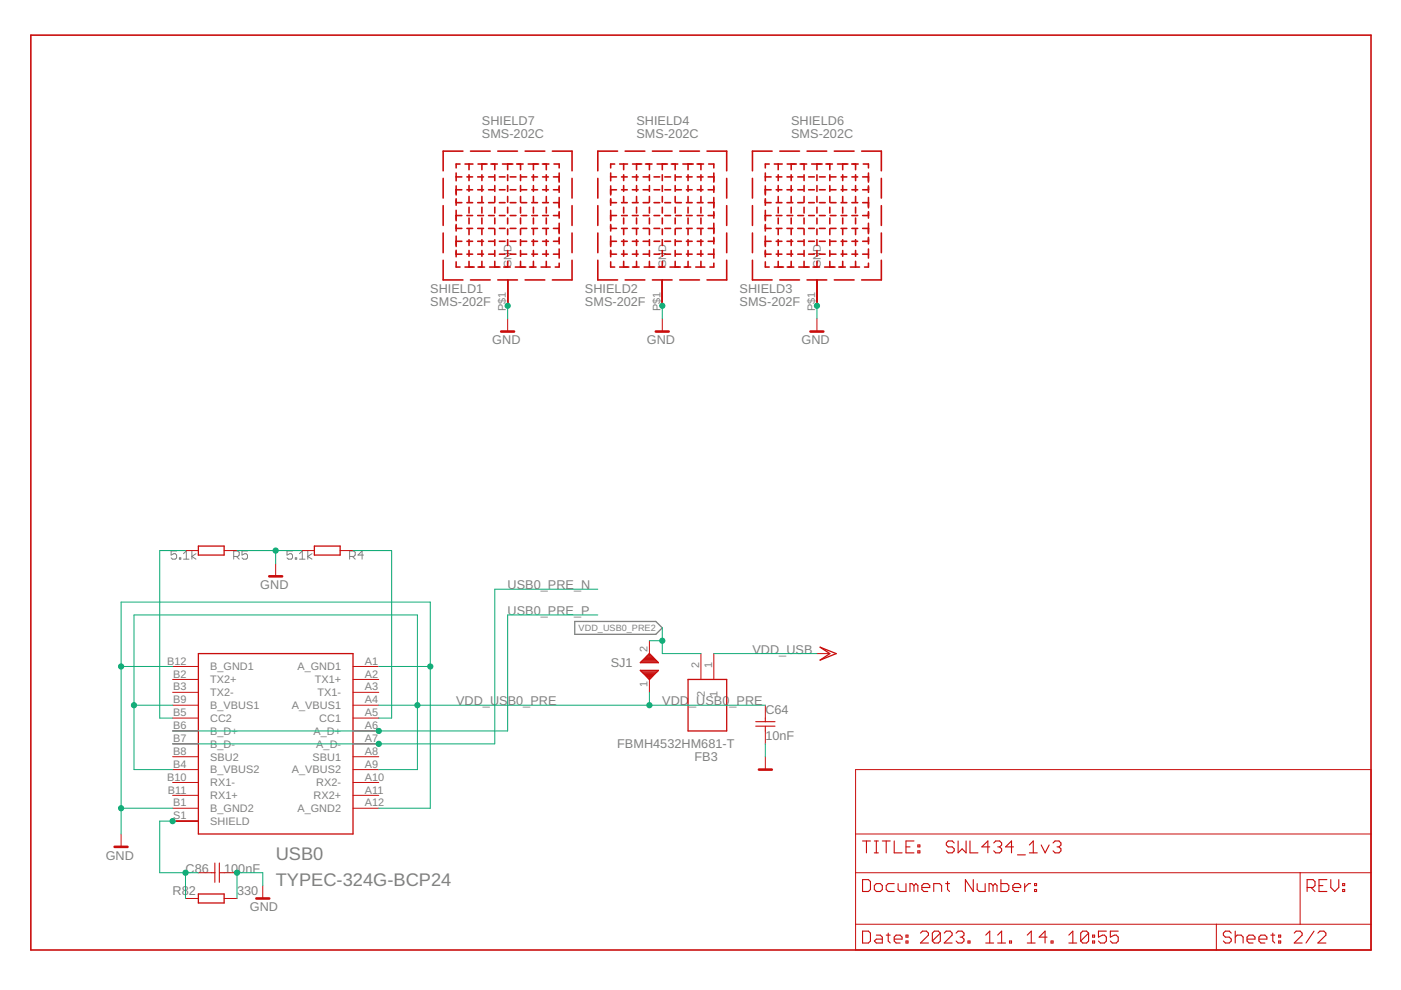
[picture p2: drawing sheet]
<svg xmlns="http://www.w3.org/2000/svg" width="297mm" height="210mm" viewBox="0 0 297 210" stroke-linecap="round" stroke-linejoin="round" font-family="sans-serif">
<g fill="none" stroke="#808080" stroke-width=".21">
<path d="M37.4 116.8h-1.1v.9l.6-.3h.2l.3 .3v.6l-.3 .3h-.5l-.3-.3M38 118.3h.3v.3h-.3zM38.9 118.6h1.2M38.9 117.4l.6-.6v1.8M40.7 116.8v1.8M41.6 117.4l-.9 .6 .9 .6M49.6 118h.8l.3-.3v-.6l-.3-.3h-.8v1.8M50.1 118l.6 .6M52.5 116.8h-1.2v.9l.6-.3h.3l.3 .3v.6l-.3 .3h-.6l-.3-.3M62 116.8h-1.1v.9l.5-.3h.3l.3 .3v.6l-.3 .3h-.5l-.3-.3M62.6 118.3h.3v.3h-.3zM63.5 118.6h1.2"/>
<path d="M63.5 117.4l.6-.6v1.8M65.3 116.8v1.8M66.1 117.4l-.8 .6 .8 .6M74.1 118h.9l.3-.3v-.6l-.3-.3h-.9v1.8M74.7 118l.6 .6M77.1 117.7h-1.2l.9-.9v1.8"/>
</g>
<path d="M121.9 131.8h17.1l1.4 1.3-1.4 1.4h-17.1z" fill="none" stroke="#808080" stroke-width=".28"/>
<g fill="none" stroke="#c90d0c" stroke-width=".34">
<path d="M6.5 7.5h284.2v193.9h-284.2zM94 37.8v4.2M96.7 36.7v1.6M96.7 39.4v1.9M96.7 37.5h1.2M97.5 34.8h-.8v.8M98.1 32h-4.1v4.2M98.6 34.8h1.7M99 37.5h1.2M99.4 34.8v1.2M99.4 37.1v1.2M99.4 39.3v1.3"/>
<path d="M99.8 32h4.1M101.3 37.5h1.2M101.3 34.8h2M102.2 34.8v1.2M102.2 37.1v1.2M102.2 39.3v1.3M103.6 37.5h1.2M104.1 34.8h1.4M104.9 34.8v1.2M104.9 37.1v1.2M104.9 39.3v1.3M105.5 32h4.2"/>
<path d="M105.9 37.5h1.2M106.5 34.8h2.2M107.6 34.8v1.2M107.6 37.1v1.2M107.6 39.3v1.3M108.2 37.5h1.2M109.5 34.8h1.4M110.4 34.8v1.2M110.4 37.1v1.2M110.4 39.3v1.3M110.5 37.5h1.2M111.3 32h4.2"/>
<path d="M112 34.8h2.2M112.8 37.5h1.2M113.1 34.8v1.2M113.1 37.1v1.2M113.1 39.3v1.3M115 34.8h1.4M115 37.5h1.3M115.8 34.8v1.2M115.8 37.1v1.2M115.8 39.3v1.3M117.1 32h4.2v4.2M117.3 37.5h1.3"/>
<path d="M117.5 34.8h1.1v.8M118.6 36.7v1.9M118.6 39.4v1.4M121.3 37.8v4.2M126.7 37.8v4.2M129.5 37.5h1.2M129.5 36.7v1.6M129.5 39.4v1.9M130.3 34.8h-.8v.8M130.9 32h-4.2v4.2M131.4 34.8h1.7M131.8 37.5h1.2"/>
<path d="M132.2 34.8v1.2M132.2 37.1v1.2M132.2 39.3v1.3M132.5 32h4.2M134.1 37.5h1.2M134.1 34.8h2M135 34.8v1.2M135 37.1v1.2M135 39.3v1.3M136.4 37.5h1.2M136.9 34.8h1.3M137.7 34.8v1.2"/>
<path d="M137.7 37.1v1.2M137.7 39.3v1.3M138.3 32h4.2M138.7 37.5h1.2M139.3 34.8h2.2M140.4 34.8v1.2M140.4 37.1v1.2M140.4 39.3v1.3M140.9 37.5h1.3M142.3 34.8h1.4M143.2 34.8v1.2M143.2 37.1v1.2"/>
<path d="M143.2 39.3v1.3M143.2 37.5h1.3M144.1 32h4.2M144.8 34.8h2.2M145.5 37.5h1.2M145.9 34.8v1.2M145.9 37.1v1.2M145.9 39.3v1.3M147.8 34.8h1.4M147.8 37.5h1.3M148.6 34.8v1.2M148.6 37.1v1.2"/>
<path d="M148.6 39.3v1.3M149.9 32h4.2v4.2M150.1 37.5h1.2M150.2 34.8h1.1v.8M151.3 36.7v1.9M151.3 39.4v1.4M154.1 37.8v4.2M159.5 37.8v4.2M162.3 37.5h1.2M162.3 36.7v1.6M162.3 39.4v1.9M163.1 34.8h-.8v.8"/>
<path d="M163.7 32h-4.2v4.2M164.2 34.8h1.6M164.6 37.5h1.2M165 34.8v1.2M165 37.1v1.2M165 39.3v1.3M165.3 32h4.2M166.9 37.5h1.2M166.9 34.8h1.9M167.7 34.8v1.2M167.7 37.1v1.2M167.7 39.3v1.3"/>
<path d="M169.1 37.5h1.3M169.6 34.8h1.4M170.5 34.8v1.2M170.5 37.1v1.2M170.5 39.3v1.3M171.1 32h4.2M171.4 37.5h1.3M172.1 34.8h2.2M173.2 34.8v1.2M173.2 37.1v1.2M173.2 39.3v1.3M173.7 37.5h1.3"/>
<path d="M175.1 34.8h1.4M175.9 34.8v1.2M175.9 37.1v1.2M175.9 39.3v1.3M176 37.5h1.2M176.9 32h4.2M177.6 34.8h2.2M178.3 37.5h1.2M178.7 34.8v1.2M178.7 37.1v1.2M178.7 39.3v1.3M180.6 34.8h1.3"/>
<path d="M180.6 37.5h1.2M181.4 34.8v1.2M181.4 37.1v1.2M181.4 39.3v1.3M182.7 32h4.2v4.2M182.9 37.5h1.2M183 34.8h1.1v.8M184.1 36.7v1.9M184.1 39.4v1.4M186.9 37.8v4.2M94 43.6v4.2M94 49.4v4.2"/>
<path d="M94 55.2v4.2h4.1M96.7 42.1v1.4M96.7 44.6v2.2M96.7 47.6v1.4M96.7 50.1v2.2M96.7 53.1v1.3M96.7 55.5v1.1h.8M96.7 40.2h1.2M96.7 43h1.2M96.7 45.7h1.2M96.7 48.4h1.2M96.7 51.2h1.2"/>
<path d="M96.7 53.9h1.2M98.6 56.6h1.9M99 40.2h1.2M99 43h1.2M99 45.7h1.2M99 48.4h1.2M99 51.2h1.2M99 53.9h1.2M99.4 41.7v1.2M99.4 43.9v1.3M99.4 46.2v1.3M99.4 48.5v1.2"/>
<path d="M99.4 50.8v1.2M99.4 53.1v1.2M99.4 55.4v1.2M99.8 59.4h4.1M101.3 40.2h1.2M101.3 43h1.2M101.3 45.7h1.2M101.3 48.4h1.2M101.3 51.2h1.2M101.3 53.9h1.2M101.3 56.6h1.4M102.2 41.7v1.2"/>
<path d="M102.2 43.9v1.3M102.2 46.2v1.3M102.2 48.5v1.2M102.2 50.8v1.2M102.2 53.1v1.2M102.2 55.4v1.2M103.6 40.2h1.2M103.6 43h1.2M103.6 45.7h1.2M103.6 48.4h1.2M103.6 51.2h1.2M103.6 53.9h1.2"/>
<path d="M103.8 56.6h2.2M104.9 41.7v1.2M104.9 43.9v1.3M104.9 46.2v1.3M104.9 48.5v1.2M104.9 50.8v1.2M104.9 53.1v1.2M104.9 55.4v1.2M105.5 59.4h4.2M105.9 40.2h1.2M105.9 43h1.2M105.9 45.7h1.2"/>
<path d="M105.9 48.4h1.2M105.9 51.2h1.2M105.9 53.9h1.2M106.8 56.6h1.4M107.6 41.7v1.2M107.6 43.9v1.3M107.6 46.2v1.3M107.6 48.5v1.2M107.6 50.8v1.2M107.6 53.1v1.2M107.6 55.4v1.2M108.2 40.2h1.2"/>
<path d="M108.2 43h1.2M108.2 45.7h1.2M108.2 48.4h1.2M108.2 51.2h1.2M108.2 53.9h1.2M109.3 56.6h2.2M110.4 41.7v1.2M110.4 43.9v1.3M110.4 46.2v1.3M110.4 48.5v1.2M110.4 50.8v1.2M110.4 53.1v1.2"/>
<path d="M110.4 55.4v1.2M110.5 40.2h1.2M110.5 43h1.2M110.5 45.7h1.2M110.5 48.4h1.2M110.5 51.2h1.2M110.5 53.9h1.2M111.3 59.4h4.2M112.3 56.6h1.3M112.8 40.2h1.2M112.8 43h1.2M112.8 45.7h1.2"/>
<path d="M112.8 48.4h1.2M112.8 51.2h1.2M112.8 53.9h1.2M113.1 41.7v1.2M113.1 43.9v1.3M113.1 46.2v1.3M113.1 48.5v1.2M113.1 50.8v1.2M113.1 53.1v1.2M113.1 55.4v1.2M114.7 56.6h1.9M115 40.2h1.3"/>
<path d="M115 43h1.3M115 45.7h1.3M115 48.4h1.3M115 51.2h1.3M115 53.9h1.3M115.8 41.7v1.2M115.8 43.9v1.3M115.8 46.2v1.3M115.8 48.5v1.2M115.8 50.8v1.2M115.8 53.1v1.2M115.8 55.4v1.2"/>
<path d="M117.3 40.2h1.3M117.3 43h1.3M117.3 45.7h1.3M117.3 48.4h1.3M117.3 51.2h1.3M117.3 53.9h1.3M118.6 41.9v2.2M118.6 44.9v1.3M118.6 47.3v2.2M118.6 50.3v1.4M118.6 52.8v1.9M118.6 55.8v.8h-.9"/>
<path d="M121.3 43.6v4.2M121.3 49.4v4.2M121.3 55.2v4.2h-4.2M126.7 55.2v4.2h4.2M126.7 43.6v4.2M126.7 49.4v4.2M129.5 55.5v1.1h.8M129.5 40.2h1.2M129.5 43h1.2M129.5 45.7h1.2M129.5 48.4h1.2M129.5 51.2h1.2"/>
<path d="M129.5 53.9h1.2M129.5 42.1v1.4M129.5 44.6v2.2M129.5 47.6v1.4M129.5 50.1v2.2M129.5 53.1v1.3M131.4 56.6h1.9M131.8 40.2h1.2M131.8 43h1.2M131.8 45.7h1.2M131.8 48.4h1.2M131.8 51.2h1.2"/>
<path d="M131.8 53.9h1.2M132.2 41.7v1.2M132.2 43.9v1.3M132.2 46.2v1.3M132.2 48.5v1.2M132.2 50.8v1.2M132.2 53.1v1.2M132.2 55.4v1.2M132.5 59.4h4.2M134.1 40.2h1.2M134.1 43h1.2M134.1 45.7h1.2"/>
<path d="M134.1 48.4h1.2M134.1 51.2h1.2M134.1 53.9h1.2M134.1 56.6h1.4M135 41.7v1.2M135 43.9v1.3M135 46.2v1.3M135 48.5v1.2M135 50.8v1.2M135 53.1v1.2M135 55.4v1.2M136.4 40.2h1.2"/>
<path d="M136.4 43h1.2M136.4 45.7h1.2M136.4 48.4h1.2M136.4 51.2h1.2M136.4 53.9h1.2M136.6 56.6h2.2M137.7 41.7v1.2M137.7 43.9v1.3M137.7 46.2v1.3M137.7 48.5v1.2M137.7 50.8v1.2M137.7 53.1v1.2"/>
<path d="M137.7 55.4v1.2M138.3 59.4h4.2M138.7 40.2h1.2M138.7 43h1.2M138.7 45.7h1.2M138.7 48.4h1.2M138.7 51.2h1.2M138.7 53.9h1.2M139.6 56.6h1.4M140.4 41.7v1.2M140.4 43.9v1.3M140.4 46.2v1.3"/>
<path d="M140.4 48.5v1.2M140.4 50.8v1.2M140.4 53.1v1.2M140.4 55.4v1.2M140.9 40.2h1.3M140.9 43h1.3M140.9 45.7h1.3M140.9 48.4h1.3M140.9 51.2h1.3M140.9 53.9h1.3M142 56.6h2.3M143.2 41.7v1.2"/>
<path d="M143.2 43.9v1.3M143.2 46.2v1.3M143.2 48.5v1.2M143.2 50.8v1.2M143.2 53.1v1.2M143.2 55.4v1.2M143.2 40.2h1.3M143.2 43h1.3M143.2 45.7h1.3M143.2 48.4h1.3M143.2 51.2h1.3M143.2 53.9h1.3"/>
<path d="M144.1 59.4h4.2M145.1 56.6h1.3M145.5 40.2h1.2M145.5 43h1.2M145.5 45.7h1.2M145.5 48.4h1.2M145.5 51.2h1.2M145.5 53.9h1.2M145.9 41.7v1.2M145.9 43.9v1.3M145.9 46.2v1.3M145.9 48.5v1.2"/>
<path d="M145.9 50.8v1.2M145.9 53.1v1.2M145.9 55.4v1.2M147.5 56.6h1.9M147.8 40.2h1.3M147.8 43h1.3M147.8 45.7h1.3M147.8 48.4h1.3M147.8 51.2h1.3M147.8 53.9h1.3M148.6 41.7v1.2M148.6 43.9v1.3"/>
<path d="M148.6 46.2v1.3M148.6 48.5v1.2M148.6 50.8v1.2M148.6 53.1v1.2M148.6 55.4v1.2M150.1 40.2h1.2M150.1 43h1.2M150.1 45.7h1.2M150.1 48.4h1.2M150.1 51.2h1.2M150.1 53.9h1.2M151.3 55.8v.8h-.8"/>
<path d="M151.3 41.9v2.2M151.3 44.9v1.3M151.3 47.3v2.2M151.3 50.3v1.4M151.3 52.8v1.9M154.1 55.2v4.2h-4.2M154.1 43.6v4.2M154.1 49.4v4.2M159.5 55.2v4.2h4.2M159.5 43.6v4.2M159.5 49.4v4.2M162.3 55.5v1.1h.8"/>
<path d="M162.3 40.2h1.2M162.3 43h1.2M162.3 45.7h1.2M162.3 48.4h1.2M162.3 51.2h1.2M162.3 53.9h1.2M162.3 42.1v1.4M162.3 44.6v2.2M162.3 47.6v1.4M162.3 50.1v2.2M162.3 53.1v1.3M164.2 56.6h1.9"/>
<path d="M164.6 40.2h1.2M164.6 43h1.2M164.6 45.7h1.2M164.6 48.4h1.2M164.6 51.2h1.2M164.6 53.9h1.2M165 41.7v1.2M165 43.9v1.3M165 46.2v1.3M165 48.5v1.2M165 50.8v1.2M165 53.1v1.2"/>
<path d="M165 55.4v1.2M165.3 59.4h4.2M166.9 40.2h1.2M166.9 43h1.2M166.9 45.7h1.2M166.9 48.4h1.2M166.9 51.2h1.2M166.9 53.9h1.2M166.9 56.6h1.4M167.7 41.7v1.2M167.7 43.9v1.3M167.7 46.2v1.3"/>
<path d="M167.7 48.5v1.2M167.7 50.8v1.2M167.7 53.1v1.2M167.7 55.4v1.2M169.1 40.2h1.3M169.1 43h1.3M169.1 45.7h1.3M169.1 48.4h1.3M169.1 51.2h1.3M169.1 53.9h1.3M169.4 56.6h2.2M170.5 41.7v1.2"/>
<path d="M170.5 43.9v1.3M170.5 46.2v1.3M170.5 48.5v1.2M170.5 50.8v1.2M170.5 53.1v1.2M170.5 55.4v1.2M171.1 59.4h4.2M171.4 40.2h1.3M171.4 43h1.3M171.4 45.7h1.3M171.4 48.4h1.3M171.4 51.2h1.3"/>
<path d="M171.4 53.9h1.3M172.4 56.6h1.4M173.2 41.7v1.2M173.2 43.9v1.3M173.2 46.2v1.3M173.2 48.5v1.2M173.2 50.8v1.2M173.2 53.1v1.2M173.2 55.4v1.2M173.7 40.2h1.3M173.7 43h1.3M173.7 45.7h1.3"/>
<path d="M173.7 48.4h1.3M173.7 51.2h1.3M173.7 53.9h1.3M174.8 56.6h2.2M175.9 41.7v1.2M175.9 43.9v1.3M175.9 46.2v1.3M175.9 48.5v1.2M175.9 50.8v1.2M175.9 53.1v1.2M175.9 55.4v1.2M176 40.2h1.2"/>
<path d="M176 43h1.2M176 45.7h1.2M176 48.4h1.2M176 51.2h1.2M176 53.9h1.2M176.9 59.4h4.2M177.8 56.6h1.4M178.3 40.2h1.2M178.3 43h1.2M178.3 45.7h1.2M178.3 48.4h1.2M178.3 51.2h1.2"/>
<path d="M178.3 53.9h1.2M178.7 41.7v1.2M178.7 43.9v1.3M178.7 46.2v1.3M178.7 48.5v1.2M178.7 50.8v1.2M178.7 53.1v1.2M178.7 55.4v1.2M180.3 56.6h1.9M180.6 40.2h1.2M180.6 43h1.2M180.6 45.7h1.2"/>
<path d="M180.6 48.4h1.2M180.6 51.2h1.2M180.6 53.9h1.2M181.4 41.7v1.2M181.4 43.9v1.3M181.4 46.2v1.3M181.4 48.5v1.2M181.4 50.8v1.2M181.4 53.1v1.2M181.4 55.4v1.2M182.9 40.2h1.2M182.9 43h1.2"/>
<path d="M182.9 45.7h1.2M182.9 48.4h1.2M182.9 51.2h1.2M182.9 53.9h1.2M184.1 55.8v.8h-.8M184.1 41.9v2.2M184.1 44.9v1.3M184.1 47.3v2.2M184.1 50.3v1.4M184.1 52.8v1.9M186.9 55.2v4.2h-4.2M186.9 43.6v4.2"/>
<path d="M186.9 49.4v4.2"/>
</g>
<g fill="none" stroke="#c90d0c" stroke-width=".21">
<path d="M107.6 59.4v5.4M140.4 59.4v5.4M173.2 59.4v5.4M107.6 67.6v2.7M140.4 67.6v2.7M173.2 67.6v2.7M39.3 116.7h2.8M47.5 116.7h2.7M58.4 119.5v2.7M63.9 116.7h2.8M72.1 116.7h2.7M137.7 135.8v3.2"/>
<path d="M148.6 138.6v5.5M151.3 138.6v5.5M173.2 138.6h2.7M36.6 141.3h5.5M36.6 144.1h5.5M36.6 146.8h5.5M36.6 149.5h5.5M36.6 152.3h5.5M36.6 155h5.5M36.6 157.7h5.5M74.8 141.3h5.5M74.8 144.1h5.5"/>
<path d="M74.8 146.8h5.5M74.8 149.5h5.5M74.8 152.3h5.5M74.8 155h5.5M74.8 157.7h5.5M137.7 143.6v3.2M162.3 149.5v2.8M162.3 155v2.7M25.7 176.8v2.8M36.6 160.4h5.5M36.6 163.2h5.5M36.6 165.9h5.5"/>
<path d="M36.6 168.6h5.5M36.6 171.4h5.5M36.6 174.1h5.5M74.8 160.4h5.5M74.8 163.2h5.5M74.8 165.9h5.5M74.8 168.6h5.5M74.8 171.4h5.5M162.3 160.4v2.8M181.4 163.2h109.3v38.2h-109.3zM181.4 176.8h109.3M39.3 190.5h2.8"/>
<path d="M42.1 185h2.7M47.5 190.5h2.7M47.5 185h2.7M55.7 187.8v2.7M181.4 185h109.3M181.4 196h109.3M257.9 196v5.4M275.7 185v11"/>
</g>
<path d="M106.3 70.3h2.7M139 70.3h2.8M171.8 70.3h2.8M57.1 122.2h2.7M24.3 179.6h2.7M160.9 163.2h2.7M54.4 190.5h2.7" fill="none" stroke="#c90d0c" stroke-width=".55"/>
<g fill="none" stroke="#c90d0c" stroke-width=".23">
<path d="M160.2 154h4.1M160.2 153h4.1M162.3 152.3v.7M162.3 154v1M182.9 178.3h1.7M183.7 178.3v2.5M185.4 178.3h.8M185.8 178.3v2.5M187.1 178.3h1.6M187.9 178.3v2.5M189.6 178.3v2.5h1.7M192.1 179.6h.8"/>
<path d="M193.8 178.3h-1.7v2.5h1.7M194.6 179.2h.4v.4h-.4zM202.3 178.7l-.4-.4h-.9l-.4 .4v.5l.4 .4h.9l.4 .4v.4l-.4 .4h-.9l-.4-.4M203.1 178.3v2.5l.9-.8 .8 .8v-2.5M205.7 178.3v2.5h1.6M209.8 179.6h-1.6l1.2-1.3v2.5M210.7 178.7l.4-.4h.8l.5 .4v.5l-.5 .4M211.5 179.6h.4M211.9 179.6l.5 .4v.4l-.5 .4h-.8l-.4-.4M214.9 179.6h-1.7l1.3-1.3v2.5M218.2 179.2l.9-.9v2.5M220.7 179.2l.9 1.6 .8-1.6"/>
<path d="M223.3 178.7l.4-.4h.8l.4 .4v.5l-.4 .4M224.1 179.6h.4M224.5 179.6l.4 .4v.4l-.4 .4h-.8l-.4-.4M44.8 185h.8M45.6 183v4.1M46.5 183v4.1M46.5 185h1M182.9 186.5h1.2l.5 .4v1.7l-.5 .4h-1.2zM182.9 197.4h1.2l.5 .4v1.7l-.5 .4h-1.2zM185.4 187.8l.4-.5h.8l.5 .5v.8l-.5 .4h-.8l-.4-.4zM185.4 180.8h.8M185.8 198.3h.8l.5 .4v1.2h-1.3l-.4-.4 .4-.4h1.3"/>
<path d="M187.9 198.3h.8M188.3 197.8v1.7l.4 .4M189.6 199.1h1.7v-.4l-.5-.4h-.8l-.4 .4v.8l.4 .4h.8M189.6 187.3h-1.3l-.4 .5v.8l.4 .4h1.3M190.4 187.3v1.3l.4 .4h1.3v-1.7M192.1 199.5h.4v.4h-.4zM192.1 198.3h.4v.4h-.4zM193.8 187.8l-.4-.5h-.5v1.7M193.8 187.8l.4-.5 .4 .5v1.2M193.8 187.8v1.2M194.6 180.4h.4v.4h-.4zM195.2 197.8l.4-.4h.8l.4 .4v.5l-1.6 1.6h1.6"/>
<path d="M195.5 188.2h1.6v-.4l-.4-.5h-.8l-.4 .5v.8l.4 .4h.8M198 189v-1.7h1.2l.4 .5v1.2M199.4 197.8v1.7l-.5 .4h-.8l-.4-.4M199.4 197.8l-.5-.4h-.8l-.4 .4v1.7M199.4 197.8l-1.7 1.7M200.2 197.8l.4-.4h.9l.4 .4v.5l-1.7 1.6h1.7M200.5 187.3h.8M200.9 186.9v1.7l.4 .4M202.7 197.8l.4-.4h.9l.4 .4v.5l-.4 .4M203.6 198.7h.4M204 198.7l.4 .4v.4l-.4 .4h-.9l-.4-.4M205.2 199.5h.5v.4h-.5z"/>
<path d="M206.4 186.5v2.5l-1.7-2.5v2.5M207.2 187.3v1.3l.4 .4h1.3v-1.7M209 199.9h1.7M209 198.3l.8-.9v2.5M210.5 187.8l-.4-.5h-.4v1.7M210.5 187.8v1.2M210.5 187.8l.5-.5 .4 .5v1.2M211.5 199.9h1.7M211.5 198.3l.9-.9v2.5M212.2 186.5v2.5h1.3l.4-.4v-.8l-.4-.5h-1.3M214 199.5h.5v.4h-.5zM214.7 188.2h1.7v-.4l-.4-.5h-.8l-.5 .5v.8l.5 .4h.8"/>
<path d="M215.7 181.3h1.7M217.3 187.3v1.7M217.8 199.9h1.7M217.8 198.3l.9-.9v2.5M218.2 180.8h1.7M218.5 187.3h-.4l-.8 .9M219.4 188.6h.4v.4h-.4zM219.4 187.3h.4v.5h-.4zM222 198.7h-1.7l1.3-1.3v2.5M222.8 199.5h.5v.4h-.5zM226.6 199.9h1.7M226.6 198.3l.9-.9v2.5"/>
<path d="M230.8 197.8v1.7l-.4 .4h-.8l-.5-.4M230.8 197.8l-.4-.4h-.8l-.5 .4v1.7M230.8 197.8l-1.7 1.7M231.6 199.5h.5v.4h-.5zM231.6 198.3h.5v.4h-.5zM234.6 197.4h-1.7v1.3l.8-.4h.5l.4 .4v.8l-.4 .4h-.9l-.4-.4M237.1 197.4h-1.7v1.3l.9-.4h.4l.4 .4v.8l-.4 .4h-.9l-.4-.4M261 197.8l-.4-.4h-.8l-.4 .4v.5l.4 .4h.8l.4 .4v.4l-.4 .4h-.8l-.4-.4M261.9 198.7l.4-.4h.8l.5 .4v1.2M261.9 197.4v2.5M264.4 199.1h1.7v-.4l-.4-.4h-.9l-.4 .4v.8l.4 .4h.9M266.9 199.1h1.7v-.4l-.4-.4h-.9l-.4 .4v.8l.4 .4h.9"/>
<path d="M269.4 198.3h.9M269.9 197.8v1.7l.4 .4M271.1 199.5h.4v.4h-.4zM271.1 198.3h.4v.4h-.4zM274.4 197.8l.4-.4h.9l.4 .4v.5l-1.7 1.6h1.7M277.1 188.2h1.3l.4-.4v-.9l-.4-.4h-1.3v2.5M278 188.2l.8 .8M278.6 197.4l-1.7 2.5M279.4 197.8l.4-.4h.9l.4 .4v.5l-1.7 1.6h1.7M279.7 187.8h.8M281.3 186.5h-1.6v2.5h1.6M282.2 186.5v1.7l.8 .8 .8-.8v-1.7"/>
<path d="M284.7 188.6h.4v.4h-.4zM284.7 187.3h.4v.5h-.4z"/>
</g>
<g fill="none" stroke="#c90d0c" stroke-width=".28">
<path d="M42.1 115.8h5.4v1.9h-5.4zM66.7 115.8h5.4v1.9h-5.4zM42.1 138.6h32.7v38.2h-32.7zM136.4 139.8h2.5M136.7 139.6h2M136.9 139.4h1.6M137.1 139.1h1.1M137.4 138.9h.6M137.6 138.6h.1M137.7 138.6l1.9 1.9h-3.8zM173.9 137.2l3.4 1.4-3.4 1.4 2-1.4zM135.8 142.1h3.8l-1.9 2z"/>
<path d="M135.9 142.3h3.6M135.9 140.3h3.5M136.1 142.5h3.1M136.2 140.1h3M136.4 142.7h2.6M136.6 143h2.1M136.9 143.2h1.6M137.1 143.5h1.2M137.4 143.7h.6M137.6 144h.2M145.9 144.1h8.2v10.9h-8.2zM42.1 189.5h5.4v2h-5.4z"/>
</g>
<g fill="none" stroke="#0dab76" stroke-width=".21">
<path d="M107.6 64.8v2.8M140.4 64.8v2.8M173.2 64.8v2.8M39.3 116.7h-5.4v35.6h2.7M50.2 116.7h13.7M58.4 116.7v2.8M74.8 116.7h8.2v35.6h-2.7M126.7 130.4h-19.1v24.6h-71M126.7 124.9h-21.8v32.8h-68.3M137.7 135.8h2.7M140.4 133.1v5.5h8.2M151.3 138.6h21.9"/>
<path d="M25.7 141.3h10.9M28.4 149.5h8.2M80.3 141.3h10.9M80.3 149.5h82M137.7 146.8v2.7M162.3 157.7v2.7M25.7 171.4h10.9M36.6 174.1h-2.7v10.9h8.2M36.6 163.2h-8.2v-32.8h60.1v32.8h-8.2M80.3 171.4h10.9v-43.7h-65.5v49.1M39.3 185v5.5M55.7 187.8v-2.8h-5.5v5.5"/>
</g>
<g fill="#0dab76" stroke="#0dab76" stroke-width=".21">
<circle cx="50.2" cy="185" r=".55"/>
<circle cx="91.2" cy="141.3" r=".55"/>
<circle cx="25.7" cy="171.4" r=".55"/>
<circle cx="25.7" cy="141.3" r=".55"/>
<circle cx="58.4" cy="116.7" r=".55"/>
<circle cx="173.2" cy="64.8" r=".55"/>
<circle cx="140.4" cy="64.8" r=".55"/>
<circle cx="107.6" cy="64.8" r=".55"/>
<circle cx="80.3" cy="155" r=".55"/>
<circle cx="80.3" cy="157.7" r=".55"/>
<circle cx="137.7" cy="149.5" r=".55"/>
<circle cx="28.4" cy="149.5" r=".55"/>
<circle cx="88.5" cy="149.5" r=".55"/>
<circle cx="140.4" cy="135.8" r=".55"/>
<circle cx="39.3" cy="185" r=".55"/>
<circle cx="36.6" cy="174.1" r=".55"/>
</g>
<g font-size="3.9" fill="#808080">
<text x="58.5" y="182.3">USB0</text>
<text x="58.5" y="187.8">TYPEC-324G-BCP24</text>
</g>
<g font-size="2.7" fill="#808080">
<text x="102.2" y="29.3">SMS-202C</text>
<text x="102.2" y="26.6">SHIELD7</text>
<text x="134.9" y="29.3">SMS-202C</text>
<text x="134.9" y="26.6">SHIELD4</text>
<text x="167.7" y="29.3">SMS-202C</text>
<text x="167.7" y="26.6">SHIELD6</text>
<text x="91.2" y="64.8">SMS-202F</text>
<text x="91.2" y="62.1">SHIELD1</text>
<text x="124" y="64.8">SMS-202F</text>
<text x="124" y="62.1">SHIELD2</text>
<text x="156.8" y="64.8">SMS-202F</text>
<text x="156.8" y="62.1">SHIELD3</text>
<text x="104.4" y="73">GND</text>
<text x="137.2" y="73">GND</text>
<text x="169.9" y="73">GND</text>
<text x="55.2" y="124.9">GND</text>
<text x="107.6" y="124.9">USB0_PRE_N</text>
<text x="107.6" y="130.4">USB0_PRE_P</text>
<text x="129.5" y="141.3">SJ1</text>
<text x="159.5" y="138.6">VDD_USB</text>
<text x="96.7" y="149.5">VDD_US</text>
<text x="107.6" y="149.5">B0_PRE</text>
<text x="140.4" y="149.5">VDD</text>
<text x="146.1" y="149.5">_USB0</text>
<text x="154.7" y="149.5">_PRE</text>
<text x="162.3" y="151.4">C64</text>
<text x="130.9" y="158.7">FBMH4532HM681-T</text>
<text x="147.2" y="161.4">FB3</text>
<text x="162.3" y="156.9">10nF</text>
<text x="22.4" y="182.3">GND</text>
<text x="39.3" y="185">C86</text>
<text x="47.5" y="185">100nF</text>
<text x="36.6" y="189.7">R8</text>
<text x="40" y="189.7">2</text>
<text x="50.3" y="189.7">330</text>
<text x="53" y="193.2">GND</text>
</g>
<g font-size="2.3" fill="#808080">
<text x="108.4" y="56.8" transform="rotate(-90 108.4 56.8)">GND</text>
<text x="141.2" y="56.8" transform="rotate(-90 141.2 56.8)">GND</text>
<text x="174" y="56.8" transform="rotate(-90 174 56.8)">GND</text>
<text x="107.2" y="66" transform="rotate(-90 107.2 66)">P$1</text>
<text x="140" y="66" transform="rotate(-90 140 66)">P$1</text>
<text x="172.8" y="66" transform="rotate(-90 172.8 66)">P$1</text>
<text x="35.4" y="140.9">B12</text>
<text x="36.7" y="143.7">B2</text>
<text x="44.6" y="142.1">B_GND1</text>
<text x="63.1" y="142.1">A_GND1</text>
<text x="77.4" y="140.9">A1</text>
<text x="77.4" y="143.7">A2</text>
<text x="137.3" y="138.2" transform="rotate(-90 137.3 138.2)">2</text>
<text x="148.2" y="141.5" transform="rotate(-90 148.2 141.5)">2</text>
<text x="151" y="141.5" transform="rotate(-90 151 141.5)">1</text>
<text x="36.7" y="146.4">B3</text>
<text x="36.7" y="149.1">B9</text>
<text x="44.6" y="144.9">TX2+</text>
<text x="44.6" y="147.6">TX2-</text>
<text x="66.7" y="144.9">TX1+</text>
<text x="67.3" y="147.6">TX1-</text>
<text x="77.4" y="146.4">A3</text>
<text x="77.4" y="149.1">A4</text>
<text x="137.3" y="145.7" transform="rotate(-90 137.3 145.7)">1</text>
<text x="149.4" y="147.9" transform="rotate(-90 149.4 147.9)">2</text>
<text x="152.2" y="147.9" transform="rotate(-90 152.2 147.9)">1</text>
<text x="36.7" y="151.9">B5</text>
<text x="36.7" y="154.6">B6</text>
<text x="44.6" y="150.3">B_VBUS1</text>
<text x="44.6" y="153.1">CC2</text>
<text x="44.6" y="155.8">B_D+</text>
<text x="61.9" y="150.3">A_VBUS1</text>
<text x="66.5" y="155.8">A_D+</text>
<text x="67.7" y="153.1">CC1</text>
<text x="77.4" y="151.9">A5</text>
<text x="77.4" y="154.6">A6</text>
<text x="36.7" y="157.3">B7</text>
<text x="36.7" y="160.1">B8</text>
<text x="44.6" y="158.5">B_D-</text>
<text x="44.6" y="161.3">SBU2</text>
<text x="66.3" y="161.3">SBU1</text>
<text x="67.1" y="158.5">A_D-</text>
<text x="77.4" y="157.3">A7</text>
<text x="77.4" y="160.1">A8</text>
<text x="35.4" y="165.5">B10</text>
<text x="36.7" y="162.8">B4</text>
<text x="44.6" y="164">B_VBUS2</text>
<text x="44.6" y="166.7">RX1-</text>
<text x="61.9" y="164">A_VBUS2</text>
<text x="67.1" y="166.7">RX2-</text>
<text x="77.4" y="162.8">A9</text>
<text x="77.4" y="165.5">A10</text>
<text x="35.6" y="168.3">B11</text>
<text x="36.7" y="171">B1</text>
<text x="36.7" y="173.7">S1</text>
<text x="44.6" y="169.4">RX1+</text>
<text x="44.6" y="172.2">B_GND2</text>
<text x="63.1" y="172.2">A_GND2</text>
<text x="66.5" y="169.5">RX2+</text>
<text x="77.4" y="168.3">A11</text>
<text x="77.4" y="171">A12</text>
<text x="44.6" y="174.9">SHIELD</text>
</g>
<text font-size="1.9" fill="#808080" x="122.7" y="133.8">VDD_USB0_PRE2</text>
</svg>
